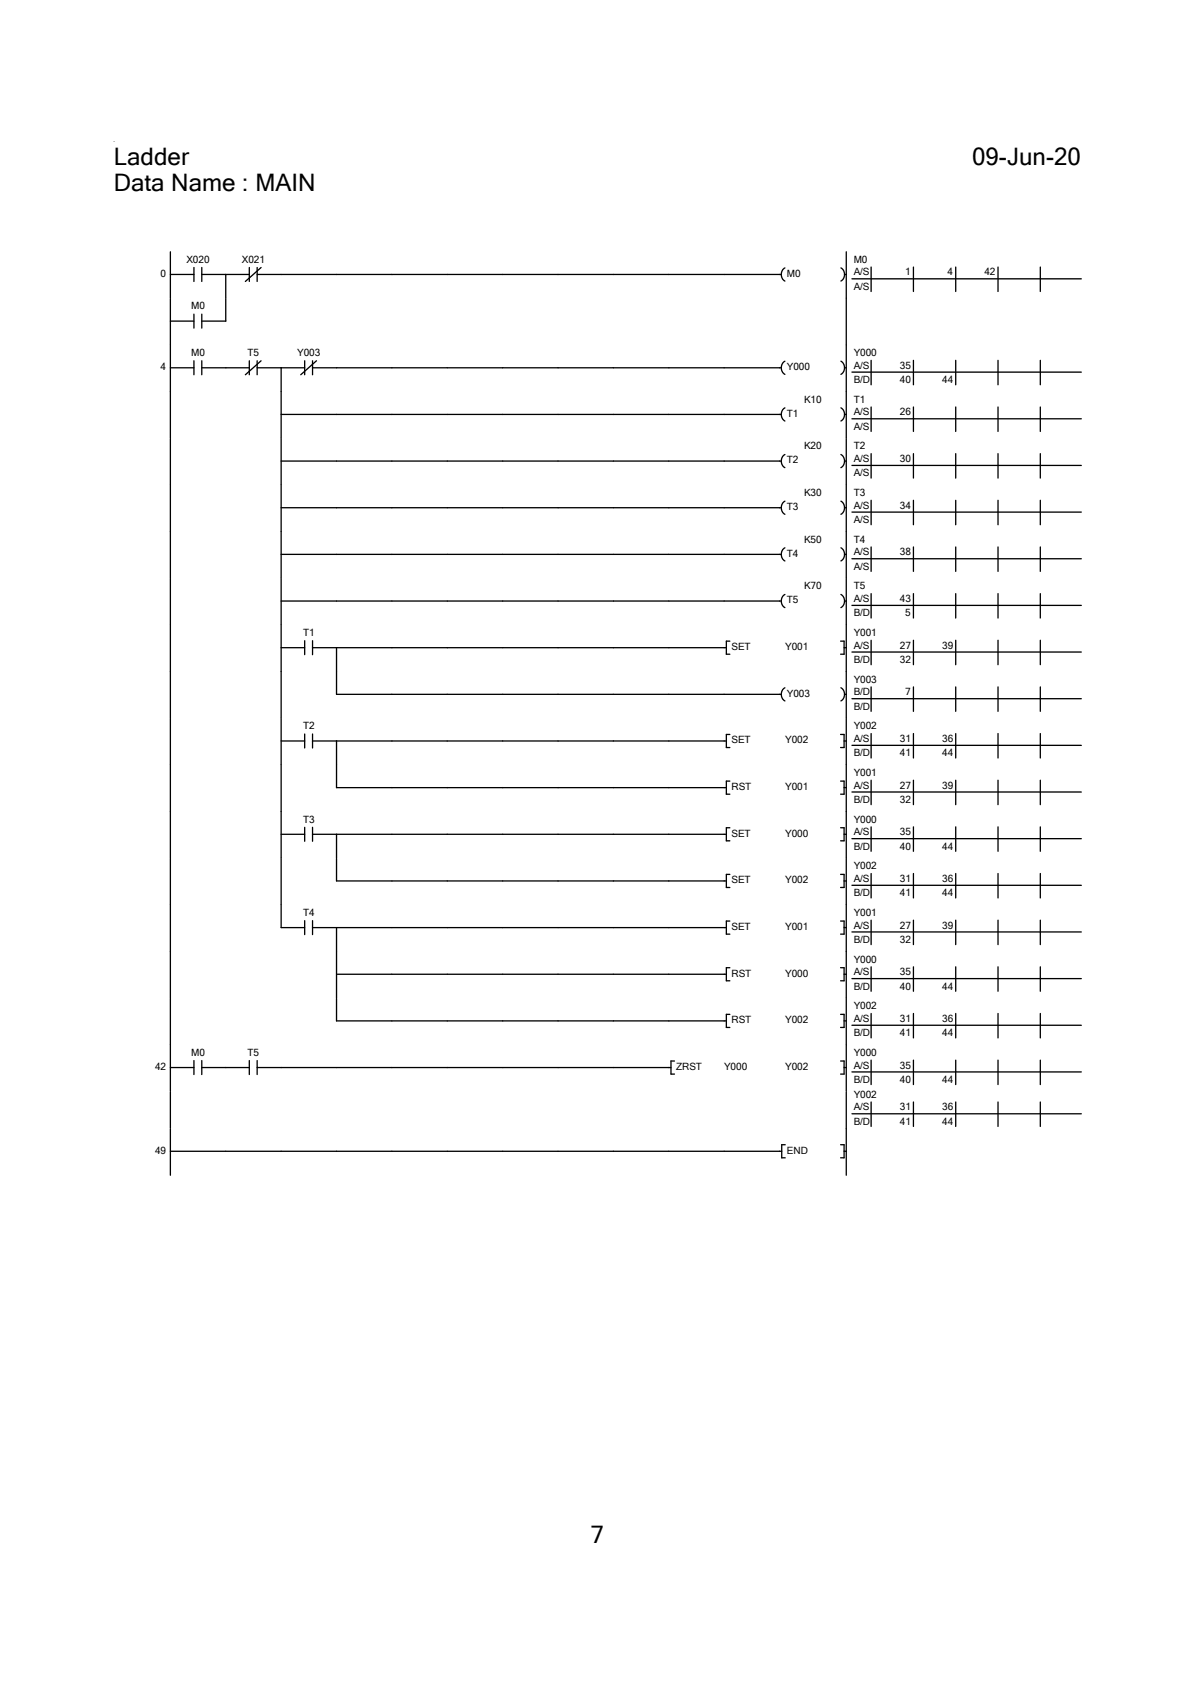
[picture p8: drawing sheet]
<svg xmlns="http://www.w3.org/2000/svg" width="210mm" height="297mm" viewBox="0 0 210 297" stroke-linecap="round" stroke-linejoin="round" font-family="sans-serif">
<path d="M20 44.3h170v218h-170z" fill-rule="evenodd" fill="#fff" stroke="#fff" stroke-width=".23"/>
<g fill="#fff">
<path d="M20 44.3h117v8.2h-117z" fill-rule="evenodd"/>
<path d="M137 44.3h11.8v8.2h-11.8zM28.2 47h1.4v2h-1.4z" fill-rule="evenodd"/>
</g>
<path d="M32.8 44.6h4v2h-4z" fill="#fff"/>
<path d="M29.9 48.2h4.2M29.9 44.3v8.2M34.1 47v2.5M35.5 48.2h4.2M35.5 47v2.5" fill="none" stroke="#000" stroke-width=".23"/>
<path d="M42.5 44.6h4.1v2h-4.1z" fill="#fff"/>
<path d="M43.8 48.2h-4.1v4.3M43.8 47v2.5M45.2 48.2h92.1M45.2 47v2.5M45.9 47l-2.8 2.5M137.9 47.1a1.37 1.37 0 0 0 0 2.3" fill="none" stroke="#000" stroke-width=".23"/>
<path d="M138.3 47h2.4v2h-2.4z" fill="#fff"/>
<path d="M147.8 47.1a1.37 1.37 0 0 1 0 2.3M148.4 48.2h.3M148.7 44.3v8.2" fill="none" stroke="#000" stroke-width=".23"/>
<g fill="#fff">
<path d="M149.7 44.2h40.3v7.4h-40.3z"/>
<path d="M150 44.6h2.4v2h-2.4z"/>
<path d="M150 46.8h2.8v2h-2.8z"/>
<path d="M159.1 46.8h1.4v2h-1.4z"/>
<path d="M166.5 46.8h1.4v2h-1.4z"/>
<path d="M173 46.8h2.4v2h-2.4z"/>
<path d="M150 49.3h2.8v2h-2.8z"/>
</g>
<path d="M149.7 49h40.3M153.1 46.9v4.3M160.5 46.9v4.3M168 46.9v4.3M175.4 46.9v4.3M182.8 46.9v4.3" fill="none" stroke="#000" stroke-width=".23"/>
<g fill="#fff">
<path d="M20 52.5h117v8.2h-117z" fill-rule="evenodd"/>
<path d="M137 52.5h11.8v8.2h-11.8zM33.6 52.7h2.4v2h-2.4z" fill-rule="evenodd"/>
</g>
<path d="M29.9 56.4h4.2M29.9 52.5v8.2M34.1 55.2v2.5M35.5 55.2v2.5M39.7 52.5v3.9h-4.2M148.7 52.5v8.2" fill="none" stroke="#000" stroke-width=".23"/>
<g fill="#fff">
<path d="M20 60.7h117v8.2h-117z" fill-rule="evenodd"/>
<path d="M137 60.7h11.8v8.2h-11.8zM28.2 63.4h1.4v2h-1.4z" fill-rule="evenodd"/>
</g>
<path d="M33.6 61h2.4v1.9h-2.4z" fill="#fff"/>
<path d="M29.9 64.6h4.2M29.9 60.7v8.1M34.1 63.4v2.5M35.5 64.6h4.2M35.5 63.4v2.5" fill="none" stroke="#000" stroke-width=".23"/>
<path d="M43.5 61h2.1v1.9h-2.1z" fill="#fff"/>
<path d="M39.7 64.6h4.1M43.8 63.4v2.5M45.2 64.6h4.2M45.2 63.4v2.5M45.9 63.4l-2.8 2.5" fill="none" stroke="#000" stroke-width=".23"/>
<path d="M52.2 61h4.1v1.9h-4.1z" fill="#fff"/>
<path d="M53.5 64.6h-4.1v4.2M53.5 63.4v2.5M54.9 64.6h82.4M54.9 63.4v2.5M55.6 63.4l-2.7 2.5M137.9 63.5a1.37 1.37 0 0 0 0 2.3" fill="none" stroke="#000" stroke-width=".23"/>
<path d="M138.3 63.4h4.1v2h-4.1z" fill="#fff"/>
<path d="M147.8 63.5a1.37 1.37 0 0 1 0 2.3M148.4 64.6h.3M148.7 60.7v8.1" fill="none" stroke="#000" stroke-width=".23"/>
<g fill="#fff">
<path d="M149.7 60.7h40.3v7.3h-40.3z"/>
<path d="M150 61h4.1v1.9h-4.1z"/>
<path d="M150 63.2h2.8v2h-2.8z"/>
<path d="M158.2 63.2h2.3v2h-2.3z"/>
<path d="M150 65.7h2.9v2h-2.9z"/>
<path d="M158.2 65.7h2.3v2h-2.3z"/>
<path d="M165.6 65.7h2.4v2h-2.4z"/>
</g>
<path d="M149.7 65.4h40.3M153.1 63.3v4.3M160.5 63.3v4.3M168 63.3v4.3M175.4 63.3v4.3M182.8 63.3v4.3" fill="none" stroke="#000" stroke-width=".23"/>
<path d="M20 68.9h117v8.1h-117z" fill-rule="evenodd" fill="#fff"/>
<path d="M137 68.9h11.8v8.1h-11.8z" fill="#fff"/>
<path d="M29.9 68.8v8.2M49.4 72.8h87.9M49.4 68.8v8.2M137.9 71.7a1.37 1.37 0 0 0 0 2.3" fill="none" stroke="#000" stroke-width=".23"/>
<g fill="#fff">
<path d="M141.3 69.2h3.1v2h-3.1z"/>
<path d="M138.3 71.6h2v2h-2z"/>
</g>
<path d="M147.8 71.7a1.37 1.37 0 0 1 0 2.3M148.4 72.8h.3M148.7 68.8v8.2" fill="none" stroke="#000" stroke-width=".23"/>
<g fill="#fff">
<path d="M149.7 68.8h40.3v7.4h-40.3z"/>
<path d="M150 69.2h2.1v2h-2.1z"/>
<path d="M150 71.4h2.8v2h-2.8z"/>
<path d="M158.2 71.4h2.3v2h-2.3z"/>
<path d="M150 73.9h2.8v2h-2.8z"/>
</g>
<path d="M149.7 73.6h40.3M153.1 71.5v4.3M160.5 71.5v4.3M168 71.5v4.3M175.4 71.5v4.3M182.8 71.5v4.3" fill="none" stroke="#000" stroke-width=".23"/>
<path d="M20 77h117v8.3h-117z" fill-rule="evenodd" fill="#fff"/>
<path d="M137 77h11.8v8.3h-11.8z" fill="#fff"/>
<path d="M29.9 77v8.2M49.4 77v8.2M137.9 79.9a1.37 1.37 0 0 0 0 2.3M49.4 81h87.9" fill="none" stroke="#000" stroke-width=".23"/>
<g fill="#fff">
<path d="M141.3 77.3h3.1v2h-3.1z"/>
<path d="M138.3 79.8h2v2h-2z"/>
</g>
<path d="M147.8 79.9a1.37 1.37 0 0 1 0 2.3M148.7 77v8.2M148.4 81h.3" fill="none" stroke="#000" stroke-width=".23"/>
<g fill="#fff">
<path d="M149.7 77h40.3v7.4h-40.3z"/>
<path d="M150 77.3h2.1v2h-2.1z"/>
<path d="M150 79.6h2.8v2h-2.8z"/>
<path d="M158.2 79.6h2.3v2h-2.3z"/>
<path d="M150 82.1h2.8v2h-2.8z"/>
</g>
<path d="M153.1 79.7v4.3M160.5 79.7v4.3M168 79.7v4.3M175.4 79.7v4.3M182.8 79.7v4.3M149.7 81.8h40.3" fill="none" stroke="#000" stroke-width=".23"/>
<path d="M20 85.3h117v8.2h-117z" fill-rule="evenodd" fill="#fff"/>
<path d="M137 85.3h11.8v8.2h-11.8z" fill="#fff"/>
<path d="M29.9 85.2v8.2M49.4 89.2h87.9M49.4 85.2v8.2M137.9 88.1a1.37 1.37 0 0 0 0 2.3" fill="none" stroke="#000" stroke-width=".23"/>
<g fill="#fff">
<path d="M141.3 85.6h3.1v1.9h-3.1z"/>
<path d="M138.3 88h2v2h-2z"/>
</g>
<path d="M147.8 88.1a1.37 1.37 0 0 1 0 2.3M148.4 89.2h.3M148.7 85.2v8.2" fill="none" stroke="#000" stroke-width=".23"/>
<g fill="#fff">
<path d="M149.7 85.3h40.3v7.3h-40.3z"/>
<path d="M150 85.6h2.1v1.9h-2.1z"/>
<path d="M150 87.8h2.8v2h-2.8z"/>
<path d="M158.2 87.8h2.3v2h-2.3z"/>
<path d="M150 90.3h2.8v2h-2.8z"/>
</g>
<path d="M149.7 90h40.3M153.1 87.9v4.3M160.5 87.9v4.3M168 87.9v4.3M175.4 87.9v4.3M182.8 87.9v4.3" fill="none" stroke="#000" stroke-width=".23"/>
<path d="M20 93.5h117v8.2h-117z" fill-rule="evenodd" fill="#fff"/>
<path d="M137 93.5h11.8v8.2h-11.8z" fill="#fff"/>
<path d="M29.9 93.4v8.2M49.4 97.4h87.9M49.4 93.4v8.2M137.9 96.3a1.37 1.37 0 0 0 0 2.3" fill="none" stroke="#000" stroke-width=".23"/>
<g fill="#fff">
<path d="M141.3 93.8h3.1v2h-3.1z"/>
<path d="M138.3 96.2h2v2h-2z"/>
</g>
<path d="M147.8 96.3a1.37 1.37 0 0 1 0 2.3M148.4 97.4h.3M148.7 93.4v8.2" fill="none" stroke="#000" stroke-width=".23"/>
<g fill="#fff">
<path d="M149.7 93.4h40.3v7.4h-40.3z"/>
<path d="M150 93.8h2.1v2h-2.1z"/>
<path d="M150 96h2.8v2h-2.8z"/>
<path d="M158.2 96h2.3v2h-2.3z"/>
<path d="M150 98.5h2.8v2h-2.8z"/>
</g>
<path d="M149.7 98.2h40.3M153.1 96.1v4.3M160.5 96.1v4.3M168 96.1v4.3M175.4 96.1v4.3M182.8 96.1v4.3" fill="none" stroke="#000" stroke-width=".23"/>
<path d="M20 101.7h117v8.2h-117z" fill-rule="evenodd" fill="#fff"/>
<path d="M137 101.7h11.8v8.2h-11.8z" fill="#fff"/>
<path d="M29.9 101.6v8.2M49.4 105.6h87.9M49.4 101.6v8.2M137.9 104.5a1.37 1.37 0 0 0 0 2.3" fill="none" stroke="#000" stroke-width=".23"/>
<g fill="#fff">
<path d="M141.3 102h3.1v2h-3.1z"/>
<path d="M138.3 104.4h2v2h-2z"/>
</g>
<path d="M147.8 104.5a1.37 1.37 0 0 1 0 2.3M148.4 105.6h.3M148.7 101.6v8.2" fill="none" stroke="#000" stroke-width=".23"/>
<g fill="#fff">
<path d="M149.7 101.6h40.3v7.4h-40.3z"/>
<path d="M150 102h2.1v2h-2.1z"/>
<path d="M150 104.2h2.8v2h-2.8z"/>
<path d="M158.2 104.2h2.3v2h-2.3z"/>
<path d="M150 106.7h2.9v2h-2.9z"/>
<path d="M159.1 106.7h1.4v2h-1.4z"/>
</g>
<path d="M149.7 106.4h40.3M153.1 104.3v4.3M160.5 104.3v4.3M168 104.3v4.3M175.4 104.3v4.3M182.8 104.3v4.3" fill="none" stroke="#000" stroke-width=".23"/>
<path d="M20 109.9h128.8v8.2h-128.8z" fill-rule="evenodd" fill="#fff"/>
<path d="M29.9 109.8v8.2" fill="none" stroke="#000" stroke-width=".23"/>
<path d="M53.3 110.2h2v1.9h-2z" fill="#fff"/>
<path d="M49.4 113.8h4.1M49.4 109.8v8.2M53.5 112.6v2.5M54.9 113.8h72.8M54.9 112.6v2.5M59.1 113.8v4.2M128.3 112.7h-.6v2.3h.6" fill="none" stroke="#000" stroke-width=".23"/>
<g fill="#fff">
<path d="M128.6 112.6h3.3v2h-3.3z"/>
<path d="M138 112.6h4.1v2h-4.1z"/>
</g>
<path d="M147.7 112.7h.6v2.3h-.6M148.3 113.8h.4M148.7 109.8v8.2" fill="none" stroke="#000" stroke-width=".23"/>
<g fill="#fff">
<path d="M149.7 109.9h40.3v7.3h-40.3z"/>
<path d="M150 110.2h4.1v1.9h-4.1z"/>
<path d="M150 112.4h2.8v2h-2.8z"/>
<path d="M158.2 112.4h2.3v2h-2.3z"/>
<path d="M165.6 112.4h2.4v2h-2.4z"/>
<path d="M150 114.9h2.9v2h-2.9z"/>
<path d="M158.2 114.9h2.3v2h-2.3z"/>
</g>
<path d="M149.7 114.6h40.3M153.1 112.5v4.3M160.5 112.5v4.3M168 112.5v4.3M175.4 112.5v4.3M182.8 112.5v4.3" fill="none" stroke="#000" stroke-width=".23"/>
<path d="M20 118.1h117v8.2h-117z" fill-rule="evenodd" fill="#fff"/>
<path d="M137 118.1h11.8v8.2h-11.8z" fill="#fff"/>
<path d="M29.9 118v8.2M49.4 118v8.2M59.1 118v4h78.2M137.9 120.9a1.37 1.37 0 0 0 0 2.3" fill="none" stroke="#000" stroke-width=".23"/>
<path d="M138.3 120.8h4.1v2h-4.1z" fill="#fff"/>
<path d="M148.7 118v8.2M147.8 120.9a1.37 1.37 0 0 1 0 2.3M148.4 122h.3" fill="none" stroke="#000" stroke-width=".23"/>
<g fill="#fff">
<path d="M149.7 118h40.3v7.4h-40.3z"/>
<path d="M150 118.4h4.1v2h-4.1z"/>
<path d="M150 120.6h2.9v2h-2.9z"/>
<path d="M159.1 120.6h1.4v2h-1.4z"/>
<path d="M150 123.1h2.9v2h-2.9z"/>
</g>
<path d="M149.7 122.8h40.3M153.1 120.7v4.3M160.5 120.7v4.3M168 120.7v4.3M175.4 120.7v4.3M182.8 120.7v4.3" fill="none" stroke="#000" stroke-width=".23"/>
<path d="M20 126.3h128.8v8.2h-128.8z" fill-rule="evenodd" fill="#fff"/>
<path d="M29.9 126.2v8.2" fill="none" stroke="#000" stroke-width=".23"/>
<path d="M53.3 126.6h2v2h-2z" fill="#fff"/>
<path d="M49.4 130.2h4.1M49.4 126.2v8.2M53.5 129v2.5M54.9 130.2h72.8M54.9 129v2.5M59.1 130.2v4.2M128.3 129.1h-.6v2.3h.6" fill="none" stroke="#000" stroke-width=".23"/>
<g fill="#fff">
<path d="M128.6 129h3.3v2h-3.3z"/>
<path d="M138 129h4.1v2h-4.1z"/>
</g>
<path d="M147.7 129.1h.6v2.3h-.6M148.3 130.2h.4M148.7 126.2v8.2" fill="none" stroke="#000" stroke-width=".23"/>
<g fill="#fff">
<path d="M149.7 126.2h40.3v7.4h-40.3z"/>
<path d="M150 126.6h4.1v2h-4.1z"/>
<path d="M150 128.8h2.8v2h-2.8z"/>
<path d="M158.2 128.8h2.3v2h-2.3z"/>
<path d="M165.6 128.8h2.4v2h-2.4z"/>
<path d="M150 131.3h2.9v2h-2.9z"/>
<path d="M158.2 131.3h2.3v2h-2.3z"/>
<path d="M165.6 131.3h2.4v2h-2.4z"/>
</g>
<path d="M149.7 131h40.3M153.1 128.9v4.3M160.5 128.9v4.3M168 128.9v4.3M175.4 128.9v4.3M182.8 128.9v4.3" fill="none" stroke="#000" stroke-width=".23"/>
<path d="M20 134.5h128.8v8.2h-128.8z" fill-rule="evenodd" fill="#fff"/>
<path d="M29.9 134.4v8.2M49.4 134.4v8.2M59.1 134.4v4h68.6M128.3 137.3h-.6v2.3h.6" fill="none" stroke="#000" stroke-width=".23"/>
<g fill="#fff">
<path d="M128.6 137.2h3.4v2h-3.4z"/>
<path d="M138 137.2h4.1v2h-4.1z"/>
</g>
<path d="M147.7 137.3h.6v2.3h-.6M148.3 138.4h.4M148.7 134.4v8.2" fill="none" stroke="#000" stroke-width=".23"/>
<g fill="#fff">
<path d="M149.7 134.5h40.3v7.3h-40.3z"/>
<path d="M150 134.7h4.1v2h-4.1z"/>
<path d="M150 137h2.8v2h-2.8z"/>
<path d="M158.2 137h2.3v2h-2.3z"/>
<path d="M165.6 137h2.4v2h-2.4z"/>
<path d="M150 139.5h2.9v2h-2.9z"/>
<path d="M158.2 139.5h2.3v2h-2.3z"/>
</g>
<path d="M149.7 139.2h40.3M153.1 137.1v4.3M160.5 137.1v4.3M168 137.1v4.3M175.4 137.1v4.3M182.8 137.1v4.3" fill="none" stroke="#000" stroke-width=".23"/>
<path d="M20 142.7h128.8v8.2h-128.8z" fill-rule="evenodd" fill="#fff"/>
<path d="M29.9 142.6v8.2" fill="none" stroke="#000" stroke-width=".23"/>
<path d="M53.3 143h2v1.9h-2z" fill="#fff"/>
<path d="M49.4 146.6h4.1M49.4 142.6v8.2M53.5 145.4v2.4M54.9 146.6h72.8M54.9 145.4v2.4M59.1 146.6v4.2M128.3 145.5h-.6v2.3h.6" fill="none" stroke="#000" stroke-width=".23"/>
<g fill="#fff">
<path d="M128.6 145.4h3.3v2h-3.3z"/>
<path d="M138 145.4h4.1v2h-4.1z"/>
</g>
<path d="M147.7 145.5h.6v2.3h-.6M148.3 146.6h.4M148.7 142.6v8.2" fill="none" stroke="#000" stroke-width=".23"/>
<g fill="#fff">
<path d="M149.7 142.6h40.3v7.4h-40.3z"/>
<path d="M150 143h4.1v1.9h-4.1z"/>
<path d="M150 145.2h2.8v2h-2.8z"/>
<path d="M158.2 145.2h2.3v2h-2.3z"/>
<path d="M150 147.7h2.9v2h-2.9z"/>
<path d="M158.2 147.7h2.3v2h-2.3z"/>
<path d="M165.6 147.7h2.4v2h-2.4z"/>
</g>
<path d="M149.7 147.4h40.3M153.1 145.3v4.3M160.5 145.3v4.3M168 145.3v4.3M175.4 145.3v4.3M182.8 145.3v4.3" fill="none" stroke="#000" stroke-width=".23"/>
<path d="M20 150.9h128.8v8.1h-128.8z" fill-rule="evenodd" fill="#fff"/>
<path d="M29.9 150.8v8.2M49.4 150.8v8.2M59.1 150.8v4h68.6M128.3 153.7h-.6v2.3h.6" fill="none" stroke="#000" stroke-width=".23"/>
<g fill="#fff">
<path d="M128.6 153.6h3.3v2h-3.3z"/>
<path d="M138 153.6h4.1v2h-4.1z"/>
</g>
<path d="M147.7 153.7h.6v2.3h-.6M148.3 154.8h.4M148.7 150.8v8.2" fill="none" stroke="#000" stroke-width=".23"/>
<g fill="#fff">
<path d="M149.7 150.8h40.3v7.4h-40.3z"/>
<path d="M150 151.2h4.1v2h-4.1z"/>
<path d="M150 153.4h2.8v2h-2.8z"/>
<path d="M158.2 153.4h2.3v2h-2.3z"/>
<path d="M165.6 153.4h2.4v2h-2.4z"/>
<path d="M150 155.9h2.9v2h-2.9z"/>
<path d="M158.2 155.9h2.3v2h-2.3z"/>
<path d="M165.6 155.9h2.4v2h-2.4z"/>
</g>
<path d="M149.7 155.6h40.3M153.1 153.5v4.3M160.5 153.5v4.3M168 153.5v4.3M175.4 153.5v4.3M182.8 153.5v4.3" fill="none" stroke="#000" stroke-width=".23"/>
<path d="M20 159h128.8v8.3h-128.8z" fill-rule="evenodd" fill="#fff"/>
<path d="M29.9 159v8.2" fill="none" stroke="#000" stroke-width=".23"/>
<path d="M53.3 159.4h2v2h-2z" fill="#fff"/>
<path d="M49.4 159v4h4.1M53.5 161.8v2.4M54.9 163h72.8M54.9 161.8v2.4M59.1 163v4.2M128.3 161.9h-.6v2.3h.6" fill="none" stroke="#000" stroke-width=".23"/>
<g fill="#fff">
<path d="M128.6 161.8h3.3v2h-3.3z"/>
<path d="M138 161.8h4.1v2h-4.1z"/>
</g>
<path d="M148.7 159v8.2M147.7 161.9h.6v2.3h-.6M148.3 163h.4" fill="none" stroke="#000" stroke-width=".23"/>
<g fill="#fff">
<path d="M149.7 159h40.3v7.4h-40.3z"/>
<path d="M150 159.4h4.1v2h-4.1z"/>
<path d="M150 161.6h2.8v2h-2.8z"/>
<path d="M158.2 161.6h2.3v2h-2.3z"/>
<path d="M165.6 161.6h2.4v2h-2.4z"/>
<path d="M150 164.1h2.9v2h-2.9z"/>
<path d="M158.2 164.1h2.3v2h-2.3z"/>
</g>
<path d="M149.7 163.8h40.3M153.1 161.7v4.3M160.5 161.7v4.3M168 161.7v4.3M175.4 161.7v4.3M182.8 161.7v4.3" fill="none" stroke="#000" stroke-width=".23"/>
<path d="M20 167.3h128.8v8.2h-128.8z" fill-rule="evenodd" fill="#fff"/>
<path d="M29.9 167.2v8.2M59.1 171.2h68.6M59.1 167.2v8.2M128.3 170.1h-.6v2.3h.6" fill="none" stroke="#000" stroke-width=".23"/>
<g fill="#fff">
<path d="M128.6 170h3.4v2h-3.4z"/>
<path d="M138 170h4.1v2h-4.1z"/>
</g>
<path d="M147.7 170.1h.6v2.3h-.6M148.3 171.2h.4M148.7 167.2v8.2" fill="none" stroke="#000" stroke-width=".23"/>
<g fill="#fff">
<path d="M149.7 167.2h40.3v7.4h-40.3z"/>
<path d="M150 167.6h4.1v1.9h-4.1z"/>
<path d="M150 169.8h2.8v2h-2.8z"/>
<path d="M158.2 169.8h2.3v2h-2.3z"/>
<path d="M150 172.3h2.9v2h-2.9z"/>
<path d="M158.2 172.3h2.3v2h-2.3z"/>
<path d="M165.6 172.3h2.4v2h-2.4z"/>
</g>
<path d="M149.7 172h40.3M153.1 169.9v4.3M160.5 169.9v4.3M168 169.9v4.3M175.4 169.9v4.3M182.8 169.9v4.3" fill="none" stroke="#000" stroke-width=".23"/>
<path d="M20 175.5h128.8v8.1h-128.8z" fill-rule="evenodd" fill="#fff"/>
<path d="M29.9 175.4v8.2M59.1 175.4v4h68.6M128.3 178.3h-.6v2.3h.6" fill="none" stroke="#000" stroke-width=".23"/>
<g fill="#fff">
<path d="M128.6 178.2h3.4v2h-3.4z"/>
<path d="M138 178.2h4.1v2h-4.1z"/>
</g>
<path d="M147.7 178.3h.6v2.3h-.6M148.3 179.4h.4M148.7 175.4v8.2" fill="none" stroke="#000" stroke-width=".23"/>
<g fill="#fff">
<path d="M149.7 175.4h40.3v7.4h-40.3z"/>
<path d="M150 175.8h4.1v2h-4.1z"/>
<path d="M150 178h2.8v2h-2.8z"/>
<path d="M158.2 178h2.3v2h-2.3z"/>
<path d="M165.6 178h2.4v2h-2.4z"/>
<path d="M150 180.5h2.9v2h-2.9z"/>
<path d="M158.2 180.5h2.3v2h-2.3z"/>
<path d="M165.6 180.5h2.4v2h-2.4z"/>
</g>
<path d="M153.1 178.1v4.3M160.5 178.1v4.3M168 178.1v4.3M175.4 178.1v4.3M182.8 178.1v4.3M149.7 180.2h40.3" fill="none" stroke="#000" stroke-width=".23"/>
<g fill="#fff">
<path d="M20 183.6h97.6v8.3h-97.6z" fill-rule="evenodd"/>
<path d="M117.6 183.6h31.2v8.3h-31.2zM27.3 186.4h2.3v2h-2.3z" fill-rule="evenodd"/>
</g>
<path d="M33.6 184h2.4v2h-2.4z" fill="#fff"/>
<path d="M29.9 187.6h4.2M29.9 183.6v8.2M34.1 186.4v2.4M35.5 187.6h4.2M35.5 186.4v2.4" fill="none" stroke="#000" stroke-width=".23"/>
<path d="M43.5 184h2.1v2h-2.1z" fill="#fff"/>
<path d="M39.7 187.6h4.1M43.8 186.4v2.4M45.2 187.6h72.7M45.2 186.4v2.4M118.5 186.5h-.6v2.3h.6" fill="none" stroke="#000" stroke-width=".23"/>
<g fill="#fff">
<path d="M118.8 186.4h4.6v2h-4.6z"/>
<path d="M127.3 186.4h4v2h-4z"/>
<path d="M138 186.4h4.1v2h-4.1z"/>
</g>
<path d="M147.7 186.5h.6v2.3h-.6M148.3 187.6h.4M148.7 183.6v8.2" fill="none" stroke="#000" stroke-width=".23"/>
<path d="M20 191.9h117v6.5h-117z" fill-rule="evenodd" fill="#fff"/>
<path d="M137 191.9h11.8v6.5h-11.8z" fill="#fff"/>
<path d="M29.9 191.8v6.5M148.7 191.8v6.5" fill="none" stroke="#000" stroke-width=".23"/>
<g fill="#fff">
<path d="M149.7 183.6h40.3v14.7h-40.3z"/>
<path d="M150 184h4.1v2h-4.1z"/>
<path d="M150 186.2h2.8v2h-2.8z"/>
<path d="M158.2 186.2h2.3v2h-2.3z"/>
<path d="M150 188.7h2.9v2h-2.9z"/>
<path d="M158.2 188.7h2.3v2h-2.3z"/>
<path d="M165.6 188.7h2.4v2h-2.4z"/>
</g>
<path d="M149.7 188.4h40.3M153.1 186.3v4.3M160.5 186.3v4.3M168 186.3v4.3M175.4 186.3v4.3M182.8 186.3v4.3" fill="none" stroke="#000" stroke-width=".23"/>
<g fill="#fff">
<path d="M149.7 191h40.3v7.3h-40.3z"/>
<path d="M150 191.3h4.1v2h-4.1z"/>
<path d="M150 193.5h2.8v2h-2.8z"/>
<path d="M158.2 193.5h2.3v2h-2.3z"/>
<path d="M165.6 193.5h2.4v2h-2.4z"/>
<path d="M150 196.1h2.9v2h-2.9z"/>
<path d="M158.2 196.1h2.3v2h-2.3z"/>
<path d="M165.6 196.1h2.4v2h-2.4z"/>
</g>
<path d="M149.7 195.7h40.3M153.1 193.7v4.3M160.5 193.7v4.3M168 193.7v4.3M175.4 193.7v4.3M182.8 193.7v4.3" fill="none" stroke="#000" stroke-width=".23"/>
<g fill="#fff">
<path d="M20 198.4h117v8.1h-117z" fill-rule="evenodd"/>
<path d="M137 198.4h11.8v8.1h-11.8zM27.3 201.1h2.3v2h-2.3z" fill-rule="evenodd"/>
</g>
<path d="M29.9 198.3v8.2M29.9 202.3h107.5M138 201.2h-.6v2.3h.6" fill="none" stroke="#000" stroke-width=".23"/>
<path d="M138.3 201.1h3.7v2h-3.7z" fill="#fff"/>
<path d="M20 25h.1M148.7 198.3v8.2M147.7 201.2h.6v2.3h-.6M148.3 202.3h.4" fill="none" stroke="#000" stroke-width=".23"/>
<g fill="#fff">
<path d="M20 25h13.2v4.8h-13.2z"/>
<path d="M170.9 25h19.1v4.8h-19.1z"/>
<path d="M20 29.8h35.5v4.7h-35.5z"/>
<path d="M103.8 267.3h2.4v4.7h-2.4z"/>
</g>
<g font-size="4.2">
<text x="20" y="28.9">Ladder</text>
<text x="170.9" y="28.9">09-Jun-20</text>
<text x="20" y="33.7">Data Name : MAIN</text>
<text x="103.8" y="271.2">7</text>
</g>
<g font-size="1.8">
<text x="32.8" y="46.2">X020</text>
<text x="42.5" y="46.2">X021</text>
<text x="150" y="46.2">M0</text>
<text x="28.2" y="48.6">0</text>
<text x="138.3" y="48.6">M0</text>
<text x="150" y="48.4">A/S</text>
<text x="150" y="50.9">A/S</text>
<text x="159.1" y="48.4">1</text>
<text x="166.5" y="48.4">4</text>
<text x="173" y="48.4">42</text>
<text x="33.6" y="54.4">M0</text>
<text x="28.2" y="65">4</text>
<text x="33.6" y="62.6">M0</text>
<text x="43.5" y="62.6">T5</text>
<text x="52.2" y="62.6">Y003</text>
<text x="138.3" y="65">Y000</text>
<text x="150" y="62.6">Y000</text>
<text x="150" y="64.8">A/S</text>
<text x="158.2" y="64.8">35</text>
<text x="141.3" y="70.8">K10</text>
<text x="150" y="67.3">B/D</text>
<text x="150" y="70.8">T1</text>
<text x="158.2" y="67.3">40</text>
<text x="165.6" y="67.3">44</text>
<text x="138.3" y="73.2">T1</text>
<text x="150" y="73">A/S</text>
<text x="150" y="75.5">A/S</text>
<text x="158.2" y="73">26</text>
<text x="138.3" y="81.4">T2</text>
<text x="141.3" y="79">K20</text>
<text x="150" y="79">T2</text>
<text x="150" y="81.2">A/S</text>
<text x="150" y="83.7">A/S</text>
<text x="158.2" y="81.2">30</text>
<text x="138.3" y="89.6">T3</text>
<text x="141.3" y="87.2">K30</text>
<text x="150" y="87.2">T3</text>
<text x="150" y="89.4">A/S</text>
<text x="158.2" y="89.4">34</text>
<text x="141.3" y="95.4">K50</text>
<text x="150" y="91.9">A/S</text>
<text x="150" y="95.4">T4</text>
<text x="138.3" y="97.8">T4</text>
<text x="150" y="97.6">A/S</text>
<text x="150" y="100.1">A/S</text>
<text x="158.2" y="97.6">38</text>
<text x="138.3" y="106">T5</text>
<text x="141.3" y="103.6">K70</text>
<text x="150" y="103.6">T5</text>
<text x="150" y="105.8">A/S</text>
<text x="158.2" y="105.8">43</text>
<text x="53.3" y="111.8">T1</text>
<text x="150" y="108.3">B/D</text>
<text x="150" y="111.8">Y001</text>
<text x="159.1" y="108.3">5</text>
<text x="128.6" y="114.2">SET</text>
<text x="138" y="114.2">Y001</text>
<text x="150" y="114">A/S</text>
<text x="150" y="116.5">B/D</text>
<text x="150" y="120">Y003</text>
<text x="158.2" y="114">27</text>
<text x="158.2" y="116.5">32</text>
<text x="165.6" y="114">39</text>
<text x="138.3" y="122.4">Y003</text>
<text x="150" y="122.2">B/D</text>
<text x="150" y="124.7">B/D</text>
<text x="159.1" y="122.2">7</text>
<text x="53.3" y="128.2">T2</text>
<text x="128.6" y="130.6">SET</text>
<text x="138" y="130.6">Y002</text>
<text x="150" y="128.2">Y002</text>
<text x="150" y="130.4">A/S</text>
<text x="158.2" y="130.4">31</text>
<text x="165.6" y="130.4">36</text>
<text x="150" y="132.9">B/D</text>
<text x="150" y="136.4">Y001</text>
<text x="158.2" y="132.9">41</text>
<text x="165.6" y="132.9">44</text>
<text x="128.6" y="138.8">RST</text>
<text x="138" y="138.8">Y001</text>
<text x="150" y="138.6">A/S</text>
<text x="150" y="141.1">B/D</text>
<text x="158.2" y="138.6">27</text>
<text x="158.2" y="141.1">32</text>
<text x="165.6" y="138.6">39</text>
<text x="53.3" y="144.6">T3</text>
<text x="128.6" y="147">SET</text>
<text x="138" y="147">Y000</text>
<text x="150" y="144.6">Y000</text>
<text x="150" y="146.8">A/S</text>
<text x="150" y="149.3">B/D</text>
<text x="158.2" y="146.8">35</text>
<text x="158.2" y="149.3">40</text>
<text x="165.6" y="149.3">44</text>
<text x="128.6" y="155.2">SET</text>
<text x="138" y="155.2">Y002</text>
<text x="150" y="152.8">Y002</text>
<text x="150" y="155">A/S</text>
<text x="158.2" y="155">31</text>
<text x="165.6" y="155">36</text>
<text x="53.3" y="161">T4</text>
<text x="150" y="157.5">B/D</text>
<text x="150" y="161">Y001</text>
<text x="158.2" y="157.5">41</text>
<text x="165.6" y="157.5">44</text>
<text x="128.6" y="163.4">SET</text>
<text x="138" y="163.4">Y001</text>
<text x="150" y="163.2">A/S</text>
<text x="150" y="165.7">B/D</text>
<text x="158.2" y="163.2">27</text>
<text x="158.2" y="165.7">32</text>
<text x="165.6" y="163.2">39</text>
<text x="128.6" y="171.6">RST</text>
<text x="138" y="171.6">Y000</text>
<text x="150" y="169.2">Y000</text>
<text x="150" y="171.4">A/S</text>
<text x="150" y="173.9">B/D</text>
<text x="158.2" y="171.4">35</text>
<text x="158.2" y="173.9">40</text>
<text x="165.6" y="173.9">44</text>
<text x="128.6" y="179.8">RST</text>
<text x="138" y="179.8">Y002</text>
<text x="150" y="177.4">Y002</text>
<text x="150" y="179.6">A/S</text>
<text x="158.2" y="179.6">31</text>
<text x="165.6" y="179.6">36</text>
<text x="33.6" y="185.6">M0</text>
<text x="43.5" y="185.6">T5</text>
<text x="150" y="182.1">B/D</text>
<text x="150" y="185.6">Y000</text>
<text x="158.2" y="182.1">41</text>
<text x="165.6" y="182.1">44</text>
<text x="27.3" y="188">42</text>
<text x="118.8" y="188">ZRST</text>
<text x="127.3" y="188">Y000</text>
<text x="138" y="188">Y002</text>
<text x="150" y="187.8">A/S</text>
<text x="150" y="190.3">B/D</text>
<text x="158.2" y="187.8">35</text>
<text x="158.2" y="190.3">40</text>
<text x="165.6" y="190.3">44</text>
<text x="150" y="192.9">Y002</text>
<text x="150" y="195.2">A/S</text>
<text x="150" y="197.7">B/D</text>
<text x="158.2" y="195.2">31</text>
<text x="158.2" y="197.7">41</text>
<text x="165.6" y="195.2">36</text>
<text x="165.6" y="197.7">44</text>
<text x="27.3" y="202.7">49</text>
<text x="138.3" y="202.7">END</text>
</g>
</svg>
